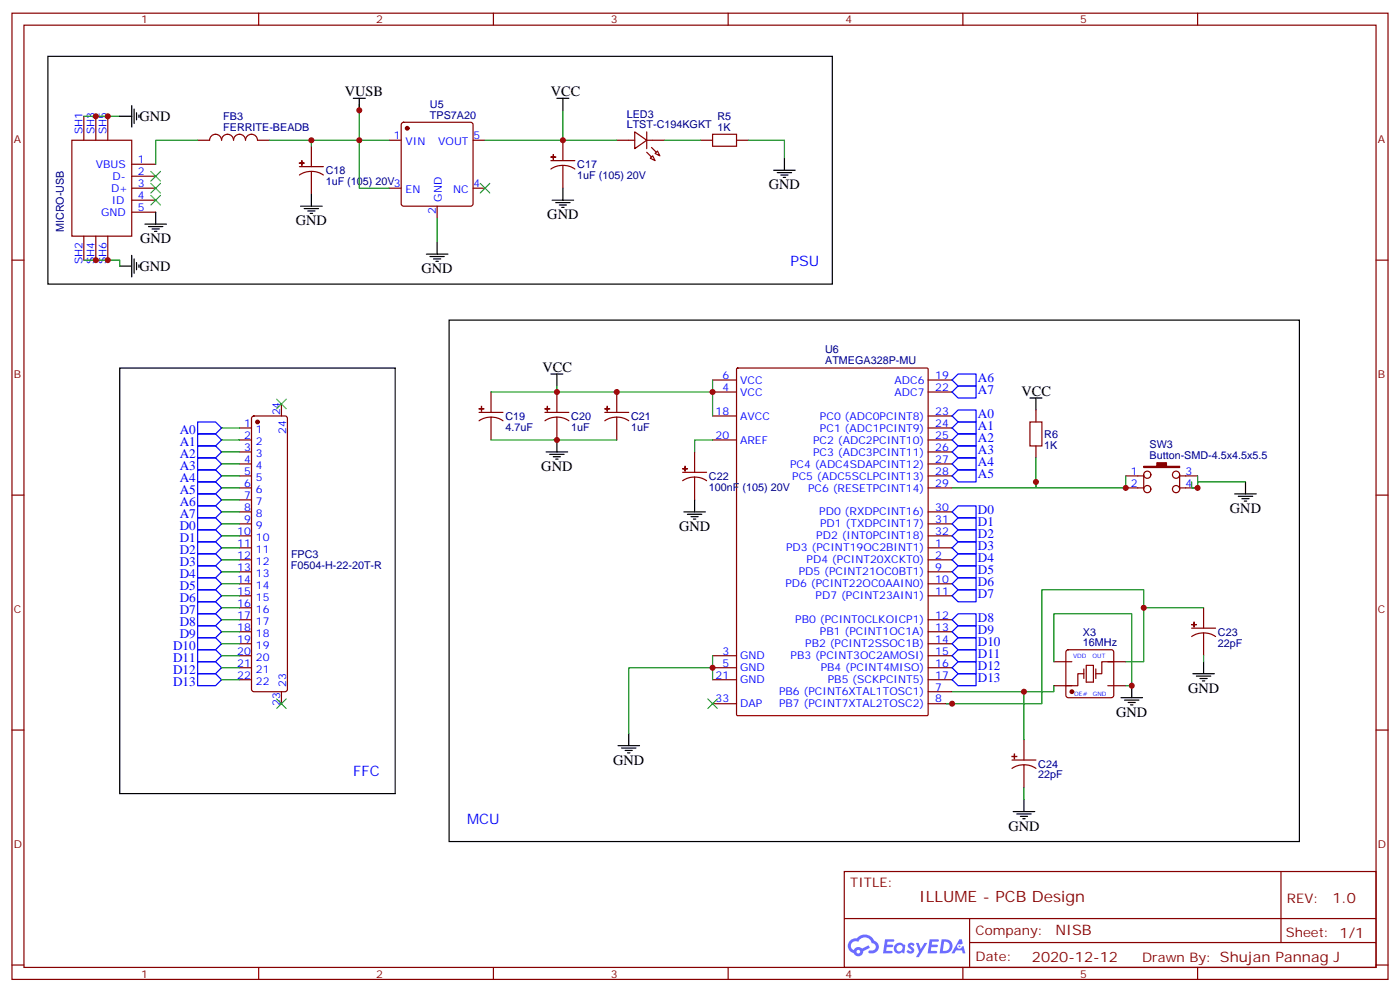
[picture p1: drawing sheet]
<svg xmlns="http://www.w3.org/2000/svg" width="412mm" height="292mm" viewBox="0 0 412 292" stroke-linecap="round" stroke-linejoin="round" font-family="sans-serif">
<g fill="none" stroke="#870000" stroke-width=".35">
<path d="M3.5 3.9h405.4v284.3h-405.4zM7.1 7.4h398.2v277.3h-398.2zM76.2 3.9v3.5M145.3 3.9v3.5M214.5 3.9v3.5M283.6 3.9v3.5M352.8 3.9v3.5M3.5 76.6h3.6M405.3 76.6h3.6M3.5 145.7h3.6M405.3 145.7h3.6M3.5 214.8h3.6"/>
<path d="M405.3 214.8h3.6M248.7 256.5h156.6v28.2h-156.6zM377.3 256.5v20.9M248.7 270.3h156.5M285.6 277.4h119.6M285.6 270.3v14.1M3.5 284h3.6M76.2 284.7v3.5M145.3 284.7v3.5M214.5 284.7v3.5M283.6 284.7v3.5M352.8 284.7v3.5"/>
<path d="M405.3 284h3.6"/>
</g>
<g fill="#5487ff">
<path d="M267.7 277.6a1.22 1.22 0 0 1 1.7 .3l-.4 .6a.47 .47 0 0 0-.3-.4 .47 .47 0 0 0-.5 .2l.1 .2a1.14 1.14 0 0 1 .8 1.8 1.14 1.14 0 0 1-1.9-.1l-.2-.1 .5-.6 .7 .4a.29 .29 0 0 0 .3-.2 .29 .29 0 0 0-.2-.3 1.04 1.04 0 0 1-.6-1.8z"/>
<path d="M260.7 276.4h2.4l.3 .2-.2 .5h-1.8l-.1 .9h1.5l.3 .4-.3 .3h-1.6l-.2 1.1 1.7 .1 .2 .3-.2 .3-2.6 .1z"/>
<path d="M273.8 276.4h2.4l.3 .2-.1 .5h-1.8l-.2 .9h1.6l.3 .4-.4 .3h-1.6l-.1 1.1 1.7 .1 .2 .3-.2 .3h-2.6z"/>
<path d="M282.6 276.4h.7l.3 1.3-.6 .3a.69 .69 0 0 0-1 .2 .69 .69 0 0 0 .4 1 .69 .69 0 0 0 .9-.6l.5-.3 .6 2.2h-.8l-.2-.8h-1.8l-.5 .8h-.8z"/>
<path d="M269.8 277.5h.8l.6 1.8 1.1-1.8h.9l-2.6 4.2h-.8l.9-1.6z"/>
<path d="M277.4 276.4l-.6 4.2h1.3a2.11 2.11 0 0 0 2.5-2.2 2.11 2.11 0 0 0-2.5-2zM278.1 277.1a1.39 1.39 0 0 1 1.7 1.5 1.39 1.39 0 0 1-1.8 1.2h-.3z"/>
<path d="M263.7 278a1.54 1.54 0 0 0-.1 2.2 1.54 1.54 0 0 0 2.2 .1l.6 .3 .3-2.3-.2-.3h-.4a1.49 1.49 0 0 0-2.4 0zM264 279a.94 .94 0 0 1 1.8 0 .94 .94 0 0 1-1.8 0z"/>
<path d="M250.4 276.8a2.18 2.18 0 0 0 1.1 3.7 1.44 1.44 0 0 0 1.6 .9 1.44 1.44 0 0 0 1.2-1.5l2-1-.5-.7-1.9 1a1.47 1.47 0 0 0-2.4 .4 1.39 1.39 0 0 1-.7-1.9 1.39 1.39 0 0 1 2-.5 2.12 2.12 0 0 1 2.2-1.3 2.12 2.12 0 0 1 1.9 1.7 1.14 1.14 0 0 1 1.1 1.4 1.14 1.14 0 0 1-1.7 .7 .43 .43 0 0 0-.5 .4 .43 .43 0 0 0 .4 .5 1.98 1.98 0 0 0 2.5-1.3 1.98 1.98 0 0 0-1.2-2.5 3.1 3.1 0 0 0-5.3-.7l-.9 .1zM252.3 280.1a.55 .55 0 0 1 1.1 0 .55 .55 0 0 1-1.1 0z"/>
<circle cx="282.6" cy="278.5" r=".26"/>
</g>
<g fill="none" stroke="#870000" stroke-width=".35">
<path d="M24.7 34.2v7.1M28.2 34.2v7.1M31.7 34.2v7.1M118.4 36.2l.5-.2h19.7l.5 .2 .2 .5v23.3l-.2 .5-.5 .2h-19.7l-.5-.3-.2-.4v-23.3zM187 38.8l3.5 2.5-3.5 2.4zM190.5 38.8v4.9M209.9 39.5h7.1v3.5h-7.1zM21.2 41.3h17.6v28.2h-17.6zM38.8 55.4h7.1M38.8 48.3h7.1M38.8 51.9h7.1M38.8 58.9h7.1"/>
<path d="M58.2 41.3h3.5a1.76 1.76 0 0 1 1.8-1.8 1.76 1.76 0 0 1 1.8 1.8 1.76 1.76 0 0 1 1.7-1.8 1.76 1.76 0 0 1 1.8 1.8 1.76 1.76 0 0 1 1.8-1.8 1.76 1.76 0 0 1 1.7 1.8 1.76 1.76 0 0 1 1.8-1.8 1.76 1.76 0 0 1 1.7 1.8h3.6M88.2 49h7M91.7 50.4l1.9 .3 1.6 .8M91.7 50.4l-1.8 .3-1.7 .8M91.7 43v6M91.7 50.4v6.8M114.7 41.3h3.5M114.7 55.4h3.5M139.3 41.3h3.6M139.3 55.4h3.6M162.3 47.3h7M165.8 48.7l1.9 .2 1.6 .8"/>
<path d="M165.8 48.7l-1.8 .2-1.7 .8M165.8 41.3v6M165.8 48.7v6.7M181.7 41.3h5.3M190.5 41.3h5.3M191.6 46.6l.7-.7 .7 1.4zM193.7 44.4l.7 1.5-1.4-.7zM206.4 41.3h3.5M217 41.3h3.5M24.7 69.5v7.1M28.2 69.5v7.1M31.7 69.5v7.1"/>
<path d="M38.8 62.4h7.1M128.8 60.7v3.5M82.9 118.9v3.5M144.6 115.4v6M164 115.4v6M181.7 115.4v6M209.9 111.8h7.1M209.9 115.4h7.1M217 108.5l.3-.2h55.7l.4 .2v101.8l-.2 .3h-55.9l-.3-.2zM273.4 111.8h7.1M273.4 115.4h7.1M70.6 129.5h3.5"/>
<path d="M70.6 125.9h3.5M70.6 133h3.5M70.6 136.5h3.5M74.3 122.6l.5-.2h9.2l.5 .2 .2 .5v79.7l-.3 .5-.4 .3h-9.2l-.5-.3-.2-.5v-79.7zM141.1 121.4h7.1M144.6 122.8l1.9 .2 1.7 .8M144.6 122.8l-1.8 .2-1.7 .8M144.6 122.8v6.7M160.5 121.4h7.1M164 122.8l1.9 .2 1.7 .8M164 122.8l-1.8 .2-1.7 .8M164 122.8v6.7"/>
<path d="M178.2 121.4h7M181.7 122.8l1.8 .2 1.7 .8M181.7 122.8l-1.9 .2-1.6 .8M181.7 122.8v6.7M201.1 139h7M204.6 133v6M209.9 122.4h7.1M209.9 129.5h7.1M273.4 122.4h7.1M273.4 129.5h7.1M273.4 125.9h7.1M273.4 133h7.1"/>
<path d="M273.4 136.5h7.1M303.4 124.2h3.5v7h-3.5zM305.2 120.6v3.6M305.2 131.2v3.6M336.9 139.7v4.2M347.5 139.7v4.2a1.06 1.06 0 0 0-1.5-.9 1.06 1.06 0 0 0-.3 1.7 1.06 1.06 0 0 0 1.7-.4l.1-.4M70.6 143.6h3.5M70.6 150.6h3.5M70.6 154.2h3.5M70.6 157.7h3.5M70.6 140.1h3.5M70.6 147.1h3.5"/>
<path d="M204.6 140.4l1.9 .2 1.6 .9M204.6 140.4l-1.8 .2-1.7 .9M204.6 140.4v6.7M273.4 143.6h7.1M273.4 150.6h7.1M273.4 154.2h7.1M273.4 157.7h7.1M273.4 140.1h7.1M331.6 143.6h5.3M331.6 140.1h5.3M339 143.9a1.06 1.06 0 0 0-1.5-.9 1.06 1.06 0 0 0-.2 1.7 1.06 1.06 0 0 0 1.7-.4v-.4M347.5 143.6h5.3"/>
<path d="M347.5 140.1h5.3M70.6 164.7h3.5M70.6 168.3h3.5M70.6 171.8h3.5M70.6 175.3h3.5M70.6 161.2h3.5M70.6 178.9h3.5M273.4 164.7h7.1M273.4 168.3h7.1M273.4 171.8h7.1M273.4 175.3h7.1M273.4 161.2h7.1"/>
<path d="M354.5 178.9v6M70.6 196.5h3.5M70.6 182.4h3.5M70.6 185.9h3.5M70.6 189.4h3.5M70.6 193h3.5M209.9 196.5h7.1M209.9 193h7.1M273.4 196.5h7.1M273.4 182.4h7.1M273.4 185.9h7.1M273.4 189.4h7.1"/>
<path d="M273.4 193h7.1M310.4 194.7h5.3M314.2 191.4l.5-.2h12.7l.5 .2 .2 .5v12.7l-.3 .5-.4 .2h-12.7l-.5-.2-.2-.5v-12.7zM319.3 198.3h-1.8v3.5h-3.5M319.3 196.8v2.9M320 195.8h2.1v4.9h-2.1zM322.8 196.8v2.9M326.3 194.7h5.3M328.1 194.7h-3.5v3.6h-1.8M351 184.9h7.1M354.5 186.3l1.9 .2 1.7 .8M354.5 186.3l-1.8 .2-1.7 .8"/>
<path d="M354.5 186.3v6.7M70.6 200h3.5M82.9 203.6v3.5M209.9 207.1h7.1M209.9 200h7.1M273.4 203.6h7.1M273.4 207.1h7.1M273.4 200h7.1M301.6 217.7v6M310.4 201.8h5.3M326.3 201.8h5.3M298.1 223.7h7.1"/>
<path d="M301.6 225.1l1.9 .2 1.7 .8M301.6 225.1l-1.8 .2-1.7 .8M301.6 225.1v6.7"/>
<circle cx="338" cy="139.7" r="1.06"/>
<circle cx="346.4" cy="139.7" r="1.06"/>
</g>
<g fill="#870000" stroke="#870000" stroke-width=".35">
<path d="M88.2 48h1.4z"/>
<path d="M88.9 47.3v1.4z"/>
<path d="M162.3 46.2h1.4z"/>
<path d="M163 45.5v1.4z"/>
<path d="M191.9 43.4l1.4 1.4z"/>
<path d="M190.5 44.8l1.4 1.4z"/>
<path d="M298.1 222.6h1.4z"/>
<path d="M298.8 221.9v1.4z"/>
<path d="M351 183.8h1.4z"/>
<path d="M351.7 183.1l.1 1.4z"/>
<path d="M201.1 137.9l1.4 .1z"/>
<path d="M201.8 137.2v1.4z"/>
<path d="M141.1 120.3h1.4z"/>
<path d="M141.8 119.6l.1 1.4z"/>
<path d="M160.5 120.3h1.4z"/>
<path d="M161.2 119.6l.1 1.4z"/>
<path d="M178.2 120.3h1.4z"/>
<path d="M178.9 119.6v1.4z"/>
<path d="M336.9 137.2h3.9v-1h2.8v1h3.9v.4h-10.6z"/>
<circle cx="119.9" cy="37.7" r=".53"/>
<circle cx="315.7" cy="203.6" r=".53"/>
<circle cx="75.8" cy="124.2" r=".53"/>
</g>
<g fill="none" stroke="#000" stroke-width=".35">
<path d="M14.1 16.6h231.1v67h-231.1zM35.3 34.2h3.5M38.8 31v6.4M39.5 32.1v4.2M40.2 33.2v2.1M40.9 33.9v.7M104.1 28.9h3.5M105.8 28.9v3.6M164 28.9h3.6M165.8 28.9v3.6M91.7 57.2v3.5M162.6 58.9h6.4"/>
<path d="M163.7 59.6h4.2M165.8 55.4v3.5M227.9 50.1h6.3M229 50.8h4.2M230 51.5h2.1M230.7 52.2h.7M231.1 46.6v3.5M35.3 78.3h3.5M38.8 75.1v6.4M39.5 76.2v4.2M40.2 77.3v2.1M40.9 78v.7"/>
<path d="M42.7 66h6.3M43.7 66.7h4.3M44.8 67.4h2.1M45.5 68.1h.7M45.9 62.4v3.6M88.5 60.7h6.4M89.6 61.4h4.2M90.7 62.1h2.1M91.4 62.8h.7M125.6 74.8h6.3M126.6 75.5h4.3M127.7 76.2h2.1"/>
<path d="M128.4 76.9h.7M128.8 71.3v3.5M164.7 60.3h2.2M165.5 61h.7M132.3 94.2h250.5v153.4h-250.5zM35.3 108.3h81.1v125.2h-81.1zM162.3 110.1h3.5M164 110.1v3.5M303.4 117.1h3.5M305.2 117.1v3.5M160.9 133h6.3M161.9 133.7h4.3"/>
<path d="M163 134.4h2.1M163.7 135.1h.7M164 129.5v3.5M201.4 150.6h6.4M202.5 151.3h4.2M203.6 152h2.1M204.3 152.8h.7M204.6 147.1v3.5M363.7 145.3h6.4M364.8 146h4.2M365.8 146.8h2.1M366.5 147.5h.7"/>
<path d="M366.9 141.8v3.5M351.4 198.3h6.3M352.4 199h4.3M353.5 199.7h2.1M354.5 194.7v3.6M182 219.4h6.4M185.2 215.9v3.5M330.2 205.3h6.3M331.3 206h4.2M332.3 206.7h2.1M333 207.4h.7M333.4 201.8v3.5"/>
<path d="M354.2 200.4h.7M183.1 220.1h4.2M184.1 220.8h2.2M184.9 221.5h.7M298.4 238.8h6.4M299.5 239.5h4.2M301.6 235.3v3.5M300.6 240.2h2.1M301.3 240.9h.7"/>
</g>
<g fill="none" stroke="#008700" stroke-width=".35">
<path d="M24.7 34.2h10.6M105.8 30.7v24.7h8.9M165.8 32.5v8.8h-22.9M58.2 41.3h-12.3v7M79.4 41.3h35.3M91.7 41.3v1.7M165.8 41.3h15.9M195.8 41.3h10.6M220.5 41.3h10.6v5.3M24.7 76.6h10.6v1.7M128.8 64.2v7.1M144.6 115.4h65.3"/>
<path d="M164 113.6v1.8M209.9 111.8v10.6M65.3 125.9h5.3M65.3 129.5h5.3M65.3 133h5.3M65.3 136.5h5.3M144.6 129.5h37.1M209.9 129.5h-5.3v3.5M305.2 134.8v8.8h-24.7M65.3 140.1h5.3M65.3 143.6h5.3M65.3 147.1h5.3"/>
<path d="M65.3 150.6h5.3M65.3 154.2h5.3M65.3 157.7h5.3M331.6 140.1v3.5h-26.4v-1.8M352.8 140.1v3.5h-1.8v-1.8M366.9 141.8h-14.1v1.8M65.3 178.9h5.3M65.3 161.2h5.3M65.3 164.7h5.3M65.3 168.3h5.3M65.3 171.8h5.3M65.3 175.3h5.3"/>
<path d="M336.9 178.9h17.6M65.3 182.4h5.3M65.3 185.9h5.3M65.3 189.4h5.3M65.3 193h5.3M65.3 196.5h5.3M209.9 193v7M209.9 196.5h-24.7v19.4M310.4 194.7v-14.1h23v21.2h-1.8M331.6 194.7h5.3v-21.1h-30v33.5h-28.2M354.5 193v1.7M65.3 200h5.3"/>
<path d="M301.6 203.6v14.1M310.4 201.8v1.8h-29.9M301.6 231.8v3.5"/>
</g>
<g fill="none" stroke="#3c3" stroke-width=".35">
<path d="M44.4 57.5l2.9 2.8M44.4 50.4l2.9 2.9M44.4 54l2.9 2.8M47.3 57.5l-2.9 2.8M47.3 50.4l-2.9 2.9M47.3 54l-2.9 2.8M141.5 54l2.8 2.8M144.3 54l-2.8 2.8M81.5 117.5l2.8 2.8M84.3 117.5l-2.8 2.8M81.5 205.7l2.8 2.8M84.3 205.7l-2.8 2.8"/>
<path d="M208.5 205.7l2.8 2.8M211.3 205.7l-2.8 2.8"/>
</g>
<g fill="none" stroke="#00f" stroke-width=".35">
<path d="M280.5 115.4l1.7-1.8h5.3v3.5h-5.3zM282.2 110.1h5.3v3.5h-5.3l-1.7-1.8zM58.2 124.2h5.3l1.8 1.7-1.8 1.8h-5.3zM58.2 127.7h5.3l1.8 1.8-1.8 1.7h-5.3zM58.2 131.2h5.3l1.8 1.8-1.8 1.8h-5.3zM58.2 134.8h5.3l1.8 1.7-1.8 1.8h-5.3zM58.2 138.3h5.3l1.8 1.8-1.8 1.7h-5.3zM280.5 125.9l1.7-1.7h5.3v3.5h-5.3zM280.5 133l1.7-1.8h5.3v3.6h-5.3zM282.2 120.6h5.3v3.6h-5.3l-1.7-1.8zM282.2 127.7h5.3v3.5h-5.3l-1.7-1.7zM282.2 134.8h5.3v3.5h-5.3l-1.7-1.8z"/>
<path d="M58.2 141.8h5.3l1.8 1.8-1.8 1.7h-5.3zM58.2 145.3h5.3l1.8 1.8-1.8 1.8h-5.3zM58.2 148.9h5.3l1.8 1.7-1.8 1.8h-5.3zM58.2 152.4h5.3l1.8 1.8-1.8 1.7h-5.3zM58.2 155.9h5.3l1.8 1.8-1.8 1.8h-5.3zM58.2 159.5h5.3l1.8 1.7-1.8 1.8h-5.3zM280.5 140.1l1.7-1.8h5.3v3.5h-5.3zM280.5 154.2l1.7-1.8h5.3v3.5h-5.3zM280.5 157.7l1.7-1.8h5.3v3.6h-5.3zM282.2 148.9h5.3v3.5h-5.3l-1.7-1.8zM282.2 159.5h5.3v3.5h-5.3l-1.7-1.8zM58.2 163h5.3l1.8 1.7-1.8 1.8h-5.3z"/>
<path d="M58.2 166.5h5.3l1.8 1.8-1.8 1.7h-5.3zM58.2 170h5.3l1.8 1.8-1.8 1.8h-5.3zM58.2 173.6h5.3l1.8 1.7-1.8 1.8h-5.3zM58.2 177.1h5.3l1.8 1.8-1.8 1.7h-5.3zM280.5 164.7l1.7-1.7h5.3v3.5h-5.3zM280.5 171.8l1.7-1.8h5.3v3.6h-5.3zM280.5 175.3l1.7-1.7h5.3v3.5h-5.3zM282.2 166.5h5.3v3.5h-5.3l-1.7-1.7zM58.2 180.6h5.3l1.8 1.8-1.8 1.7h-5.3zM58.2 184.1h5.3l1.8 1.8-1.8 1.8h-5.3zM58.2 187.7h5.3l1.8 1.7-1.8 1.8h-5.3zM58.2 191.2h5.3l1.8 1.8-1.8 1.7h-5.3z"/>
<path d="M58.2 194.7h5.3l1.8 1.8-1.8 1.8h-5.3zM58.2 198.3h5.3l1.8 1.7-1.8 1.8h-5.3zM280.5 196.5l1.7-1.8h5.3v3.6h-5.3zM282.2 180.6h5.3v3.5h-5.3l-1.7-1.7zM282.2 184.1h5.3v3.6h-5.3l-1.7-1.8zM282.2 187.7h5.3v3.5h-5.3l-1.7-1.8zM282.2 191.2h5.3v3.5h-5.3l-1.7-1.7zM282.2 198.3h5.3v3.5h-5.3l-1.7-1.8z"/>
</g>
<g fill="#c00">
<circle cx="91.7" cy="41.3" r=".88"/>
<circle cx="165.8" cy="41.3" r=".88"/>
<circle cx="105.8" cy="41.3" r=".88"/>
<circle cx="105.8" cy="32.5" r=".88"/>
<circle cx="333.4" cy="201.8" r=".88"/>
<circle cx="336.9" cy="178.9" r=".88"/>
<circle cx="164" cy="115.4" r=".88"/>
<circle cx="164" cy="129.5" r=".88"/>
<circle cx="305.2" cy="141.8" r=".88"/>
<circle cx="331.6" cy="143.6" r=".88"/>
<circle cx="352.8" cy="143.6" r=".88"/>
<circle cx="181.7" cy="115.4" r=".88"/>
<circle cx="280.5" cy="207.1" r=".88"/>
<circle cx="301.6" cy="203.6" r=".88"/>
<circle cx="209.9" cy="196.5" r=".88"/>
<circle cx="209.9" cy="115.4" r=".88"/>
<circle cx="28.2" cy="34.2" r=".88"/>
<circle cx="28.2" cy="76.6" r=".88"/>
<circle cx="31.8" cy="76.6" r=".88"/>
<circle cx="31.8" cy="34.2" r=".88"/>
</g>
<text font-size="4.6" fill="#800" x="270.8" y="265.5">ILLUME - PCB Design</text>
<g font-size="4.2">
<text x="101.6" y="28.2">VUSB</text>
<text x="162.3" y="28.2">VCC</text>
<text x="41.1" y="35.6">GND</text>
<text x="226.5" y="55.7">GND</text>
<text x="161.2" y="64.6">GND</text>
<text x="41.3" y="71.6">GND</text>
<text x="87.1" y="66.3">GND</text>
<text x="41.1" y="79.7">GND</text>
<text x="124.2" y="80.4">GND</text>
<text x="159.8" y="109.4">VCC</text>
<text x="300.9" y="116.4">VCC</text>
<text x="159.5" y="138.6">GND</text>
<text x="362.3" y="151">GND</text>
<text x="200" y="156.3">GND</text>
<text x="350" y="203.9">GND</text>
<text x="328.8" y="211">GND</text>
<text x="180.6" y="225.1">GND</text>
<text x="297" y="244.5">GND</text>
</g>
<g font-size="4.2" fill="#00f">
<text x="232.8" y="78.3">PSU</text>
<text x="104.1" y="228.2">FFC</text>
<text x="137.6" y="242.4">MCU</text>
</g>
<g font-size="4.2" fill="#800">
<text x="392.5" y="265.7">1.0</text>
<text x="310.9" y="275.3">NISB</text>
<text x="304" y="283.1">2020-12-12</text>
</g>
<g font-size="3.9" fill="#00f">
<text x="288.1" y="112.5">A6</text>
<text x="288.1" y="116">A7</text>
<text x="288.1" y="123.1">A0</text>
<text x="52.9" y="127.7">A0</text>
<text x="52.9" y="131.2">A1</text>
<text x="288.1" y="126.6">A1</text>
<text x="288.1" y="130.1">A2</text>
<text x="52.9" y="134.8">A2</text>
<text x="288.1" y="133.7">A3</text>
<text x="288.1" y="137.2">A4</text>
<text x="52.9" y="138.3">A3</text>
<text x="52.9" y="141.8">A4</text>
<text x="288.1" y="140.7">A5</text>
<text x="52.9" y="145.3">A5</text>
<text x="52.9" y="148.9">A6</text>
<text x="52.9" y="152.4">A7</text>
<text x="52.9" y="155.9">D0</text>
<text x="288.1" y="151.3">D0</text>
<text x="288.1" y="154.8">D1</text>
<text x="52.9" y="159.5">D1</text>
<text x="288.1" y="158.4">D2</text>
<text x="288.1" y="161.9">D3</text>
<text x="52.9" y="163">D2</text>
<text x="52.9" y="166.5">D3</text>
<text x="288.1" y="165.4">D4</text>
<text x="52.9" y="170">D4</text>
<text x="52.9" y="173.6">D5</text>
<text x="288.1" y="168.9">D5</text>
<text x="288.1" y="172.5">D6</text>
<text x="52.9" y="177.1">D6</text>
<text x="288.1" y="176">D7</text>
<text x="52.9" y="180.6">D7</text>
<text x="52.9" y="184.1">D8</text>
<text x="288.1" y="183">D8</text>
<text x="51" y="191.2">D10</text>
<text x="52.9" y="187.7">D9</text>
<text x="288.1" y="186.6">D9</text>
<text x="288.1" y="190.1">D10</text>
<text x="51" y="194.7">D11</text>
<text x="288.1" y="193.6">D11</text>
<text x="288.1" y="197.2">D12</text>
<text x="51" y="198.3">D12</text>
<text x="51" y="201.8">D13</text>
<text x="288.1" y="200.7">D13</text>
</g>
<g font-size="3.9" fill="#800">
<text x="250.5" y="261.1">TITLE:</text>
<text x="379.1" y="265.7">REV:</text>
<text x="287.4" y="275.3">Company:</text>
<text x="378.7" y="275.9">Sheet: 1/1</text>
<text x="287.4" y="282.9">Date:</text>
<text x="336.4" y="283">Drawn By: Shujan Pannag J</text>
</g>
<g font-size="3.2" fill="#800">
<text x="41.6" y="6.9">1</text>
<text x="110.8" y="6.9">2</text>
<text x="179.9" y="6.9">3</text>
<text x="249.1" y="6.9">4</text>
<text x="318.2" y="6.9">5</text>
<text x="4.1" y="42">A</text>
<text x="405.9" y="42">A</text>
<text x="4.1" y="111.1">B</text>
<text x="405.9" y="111.1">B</text>
<text x="4.1" y="180.3">C</text>
<text x="405.9" y="180.3">C</text>
<text x="4.1" y="249.4">D</text>
<text x="405.9" y="249.4">D</text>
<text x="41.6" y="287.7">1</text>
<text x="110.8" y="287.7">2</text>
<text x="179.9" y="287.7">3</text>
<text x="249.1" y="287.7">4</text>
<text x="318.2" y="287.7">5</text>
</g>
<g font-size="3.2" fill="#000080">
<text x="65.8" y="35.3">FB3</text>
<text x="126.7" y="34.9">TPS7A20</text>
<text x="126.7" y="31.8">U5</text>
<text x="184.6" y="34.6">LED3</text>
<text x="211.3" y="35.3">R5</text>
<text x="65.8" y="38.5">FERRITE-BEADB</text>
<text x="184.6" y="37.7">LTST-C194KGKT 1K</text>
<text x="96" y="51.3">C18</text>
<text x="170" y="52.7">1uF (105) 20V</text>
<text x="170" y="49.5">C17</text>
<text x="96" y="54.4">1uF (105) 20V3</text>
<text x="18.8" y="68.3" transform="rotate(-90 18.8 68.3)">MICRO-USB</text>
<text x="243.1" y="107.1">ATMEGA328P-MU</text>
<text x="243.1" y="104">U6</text>
<text x="148.9" y="123.6">C19</text>
<text x="168.3" y="123.6">C20</text>
<text x="185.9" y="123.6">C21</text>
<text x="148.9" y="126.8">4.7uF</text>
<text x="168.3" y="126.8">1uF</text>
<text x="185.9" y="126.8">1uF</text>
<text x="307.6" y="128.8">R6</text>
<text x="338.6" y="131.9">SW3</text>
<text x="307.6" y="132">1K</text>
<text x="338.6" y="135.1">Button-SMD-4.5x4.5x5.5</text>
<text x="208.8" y="141.3">C22</text>
<text x="208.8" y="144.4">100nF (105) 20V</text>
<text x="85.7" y="167.3">F0504-H-22-20T-R</text>
<text x="85.7" y="164.1">FPC3</text>
<text x="319" y="190.1">16MHz</text>
<text x="319" y="187">X3</text>
<text x="358.8" y="190.3">22pF</text>
<text x="358.8" y="187.1">C23</text>
<text x="305.9" y="225.9">C24</text>
<text x="305.9" y="229.1">22pF</text>
</g>
<g font-size="3.2" fill="#00f">
<text x="24.3" y="39.5" transform="rotate(-90 24.3 39.5)">SH1</text>
<text x="27.9" y="39.5" transform="rotate(-90 27.9 39.5)">SH3</text>
<text x="31.4" y="39.5" transform="rotate(-90 31.4 39.5)">SH5</text>
<text x="116" y="40.9">1</text>
<text x="139.5" y="40.9">5</text>
<text x="40.6" y="48">1</text>
<text x="119.5" y="42.7">VIN</text>
<text x="129.1" y="42.7">VOUT</text>
<text x="28.2" y="49.4">VBUS</text>
<text x="33.2" y="52.9">D-</text>
<text x="40.6" y="51.5">2</text>
<text x="32.7" y="56.4">D+</text>
<text x="32.9" y="60">ID</text>
<text x="40.6" y="55">3</text>
<text x="40.6" y="58.6">4</text>
<text x="119.5" y="56.8">EN</text>
<text x="130.2" y="59.4" transform="rotate(-90 130.2 59.4)">GND</text>
<text x="133.5" y="56.8">NC</text>
<text x="139.5" y="55">4</text>
<text x="29.8" y="63.5">GND</text>
<text x="40.6" y="62.1">5</text>
<text x="128.4" y="62.9" transform="rotate(-90 128.4 62.9)">2</text>
<text x="24.3" y="77.8" transform="rotate(-90 24.3 77.8)">SH2</text>
<text x="27.9" y="77.8" transform="rotate(-90 27.9 77.8)">SH4</text>
<text x="31.4" y="77.8" transform="rotate(-90 31.4 77.8)">SH6</text>
<text x="212.8" y="111.5">6</text>
<text x="218" y="112.9">VCC</text>
<text x="263.5" y="112.9">ADC6</text>
<text x="275.5" y="111.5">19</text>
<text x="212.8" y="115">4</text>
<text x="218" y="116.4">VCC</text>
<text x="263.5" y="116.4">ADC7</text>
<text x="275.5" y="115">22</text>
<text x="71.9" y="125.6">1</text>
<text x="82.5" y="122.2" transform="rotate(-90 82.5 122.2)">24</text>
<text x="210.8" y="122.1">18</text>
<text x="218" y="123.5">AVCC</text>
<text x="241.5" y="123.5">PC0 (ADC0PCINT8)</text>
<text x="275.5" y="122.1">23</text>
<text x="275.5" y="125.6">24</text>
<text x="71.9" y="129.1">2</text>
<text x="75.4" y="127.4">1</text>
<text x="75.4" y="130.9">2</text>
<text x="84.3" y="127.8" transform="rotate(-90 84.3 127.8)">24</text>
<text x="210.8" y="129.1">20</text>
<text x="218" y="130.5">AREF</text>
<text x="239.5" y="130.5">PC2 (ADC2PCINT10)</text>
<text x="241.5" y="127">PC1 (ADC1PCINT9)</text>
<text x="275.5" y="129.1">25</text>
<text x="71.9" y="132.6">3</text>
<text x="71.9" y="136.2">4</text>
<text x="75.4" y="134.4">3</text>
<text x="75.4" y="137.9">4</text>
<text x="232.7" y="137.6">PC4 (ADC4SDAPCINT12)</text>
<text x="239.5" y="134.1">PC3 (ADC3PCINT11)</text>
<text x="275.5" y="132.6">26</text>
<text x="275.5" y="136.2">27</text>
<text x="71.9" y="139.7">5</text>
<text x="71.9" y="143.2">6</text>
<text x="75.4" y="141.5">5</text>
<text x="233.4" y="141.1">PC5 (ADC5SCLPCINT13)</text>
<text x="275.5" y="143.2">29</text>
<text x="275.5" y="139.7">28</text>
<text x="333.1" y="139.7">1</text>
<text x="333.1" y="143.2">2</text>
<text x="349.2" y="139.7">3</text>
<text x="349.2" y="143.2">4</text>
<text x="71.9" y="146.8">7</text>
<text x="75.4" y="145">6</text>
<text x="75.4" y="148.5">7</text>
<text x="238" y="144.6">PC6 (RESETPCINT14)</text>
<text x="71.9" y="150.3">8</text>
<text x="71.9" y="153.8">9</text>
<text x="75.4" y="152">8</text>
<text x="75.4" y="155.6">9</text>
<text x="241.3" y="151.7">PD0 (RXDPCINT16)</text>
<text x="241.6" y="155.2">PD1 (TXDPCINT17)</text>
<text x="275.5" y="150.3">30</text>
<text x="275.5" y="153.8">31</text>
<text x="69.9" y="157.3">10</text>
<text x="69.9" y="160.9">11</text>
<text x="75.4" y="159.1">10</text>
<text x="240.5" y="158.8">PD2 (INT0PCINT18)</text>
<text x="275.5" y="157.3">32</text>
<text x="275.5" y="160.9">1</text>
<text x="69.9" y="164.4">12</text>
<text x="69.9" y="167.9">13</text>
<text x="75.4" y="162.6">11</text>
<text x="75.4" y="166.2">12</text>
<text x="231.6" y="162.3">PD3 (PCINT19OC2BINT1)</text>
<text x="237.6" y="165.8">PD4 (PCINT20XCKT0)</text>
<text x="275.5" y="164.4">2</text>
<text x="275.5" y="167.9">9</text>
<text x="69.9" y="171.4">14</text>
<text x="75.4" y="169.7">13</text>
<text x="75.4" y="173.2">14</text>
<text x="231.4" y="172.9">PD6 (PCINT22OC0AAIN0)</text>
<text x="235.3" y="169.3">PD5 (PCINT21OC0BT1)</text>
<text x="275.5" y="171.4">10</text>
<text x="69.9" y="175">15</text>
<text x="69.9" y="178.5">16</text>
<text x="75.4" y="176.7">15</text>
<text x="240.3" y="176.4">PD7 (PCINT23AIN1)</text>
<text x="275.5" y="175">11</text>
<text x="69.9" y="182">17</text>
<text x="69.9" y="185.6">18</text>
<text x="75.4" y="180.3">16</text>
<text x="75.4" y="183.8">17</text>
<text x="234.3" y="183.4">PB0 (PCINT0CLKOICP1)</text>
<text x="275.5" y="182">12</text>
<text x="275.5" y="185.6">13</text>
<text x="69.9" y="189.1">19</text>
<text x="75.4" y="187.3">18</text>
<text x="75.4" y="190.9">19</text>
<text x="237.2" y="190.5">PB2 (PCINT2SSOC1B)</text>
<text x="241.5" y="187">PB1 (PCINT1OC1A)</text>
<text x="275.5" y="189.1">14</text>
<text x="69.9" y="192.6">20</text>
<text x="69.9" y="196.1">21</text>
<text x="75.4" y="194.4">20</text>
<text x="75.4" y="197.9">21</text>
<text x="212.8" y="196.1">5</text>
<text x="212.8" y="192.6">3</text>
<text x="218" y="197.6">GND</text>
<text x="218" y="194">GND</text>
<text x="232.9" y="194">PB3 (PCINT3OC2AMOSI)</text>
<text x="241.8" y="197.6">PB4 (PCINT4MISO)</text>
<text x="275.5" y="192.6">15</text>
<text x="275.5" y="196.1">16</text>
<text x="69.9" y="199.7">22</text>
<text x="75.4" y="201.4">22</text>
<text x="84.3" y="202.2" transform="rotate(-90 84.3 202.2)">23</text>
<text x="210.8" y="199.7">21</text>
<text x="218" y="201.1">GND</text>
<text x="243.9" y="201.1">PB5 (SCKPCINT5)</text>
<text x="275.5" y="203.2">7</text>
<text x="275.5" y="199.7">17</text>
<text x="82.5" y="207.8" transform="rotate(-90 82.5 207.8)">23</text>
<text x="210.8" y="206.7">33</text>
<text x="218" y="208.1">DAP</text>
<text x="229.5" y="204.6">PB6 (PCINT6XTAL1TOSC1)</text>
<text x="229.5" y="208.1">PB7 (PCINT7XTAL2TOSC2)</text>
<text x="275.5" y="206.7">8</text>
</g>
<g font-size="1.8" fill="#00f">
<text x="316.1" y="193.7">VDD</text>
<text x="321.8" y="193.7">OUT</text>
<text x="316.4" y="205">OE#</text>
<text x="321.9" y="205">GND</text>
</g>
</svg>
